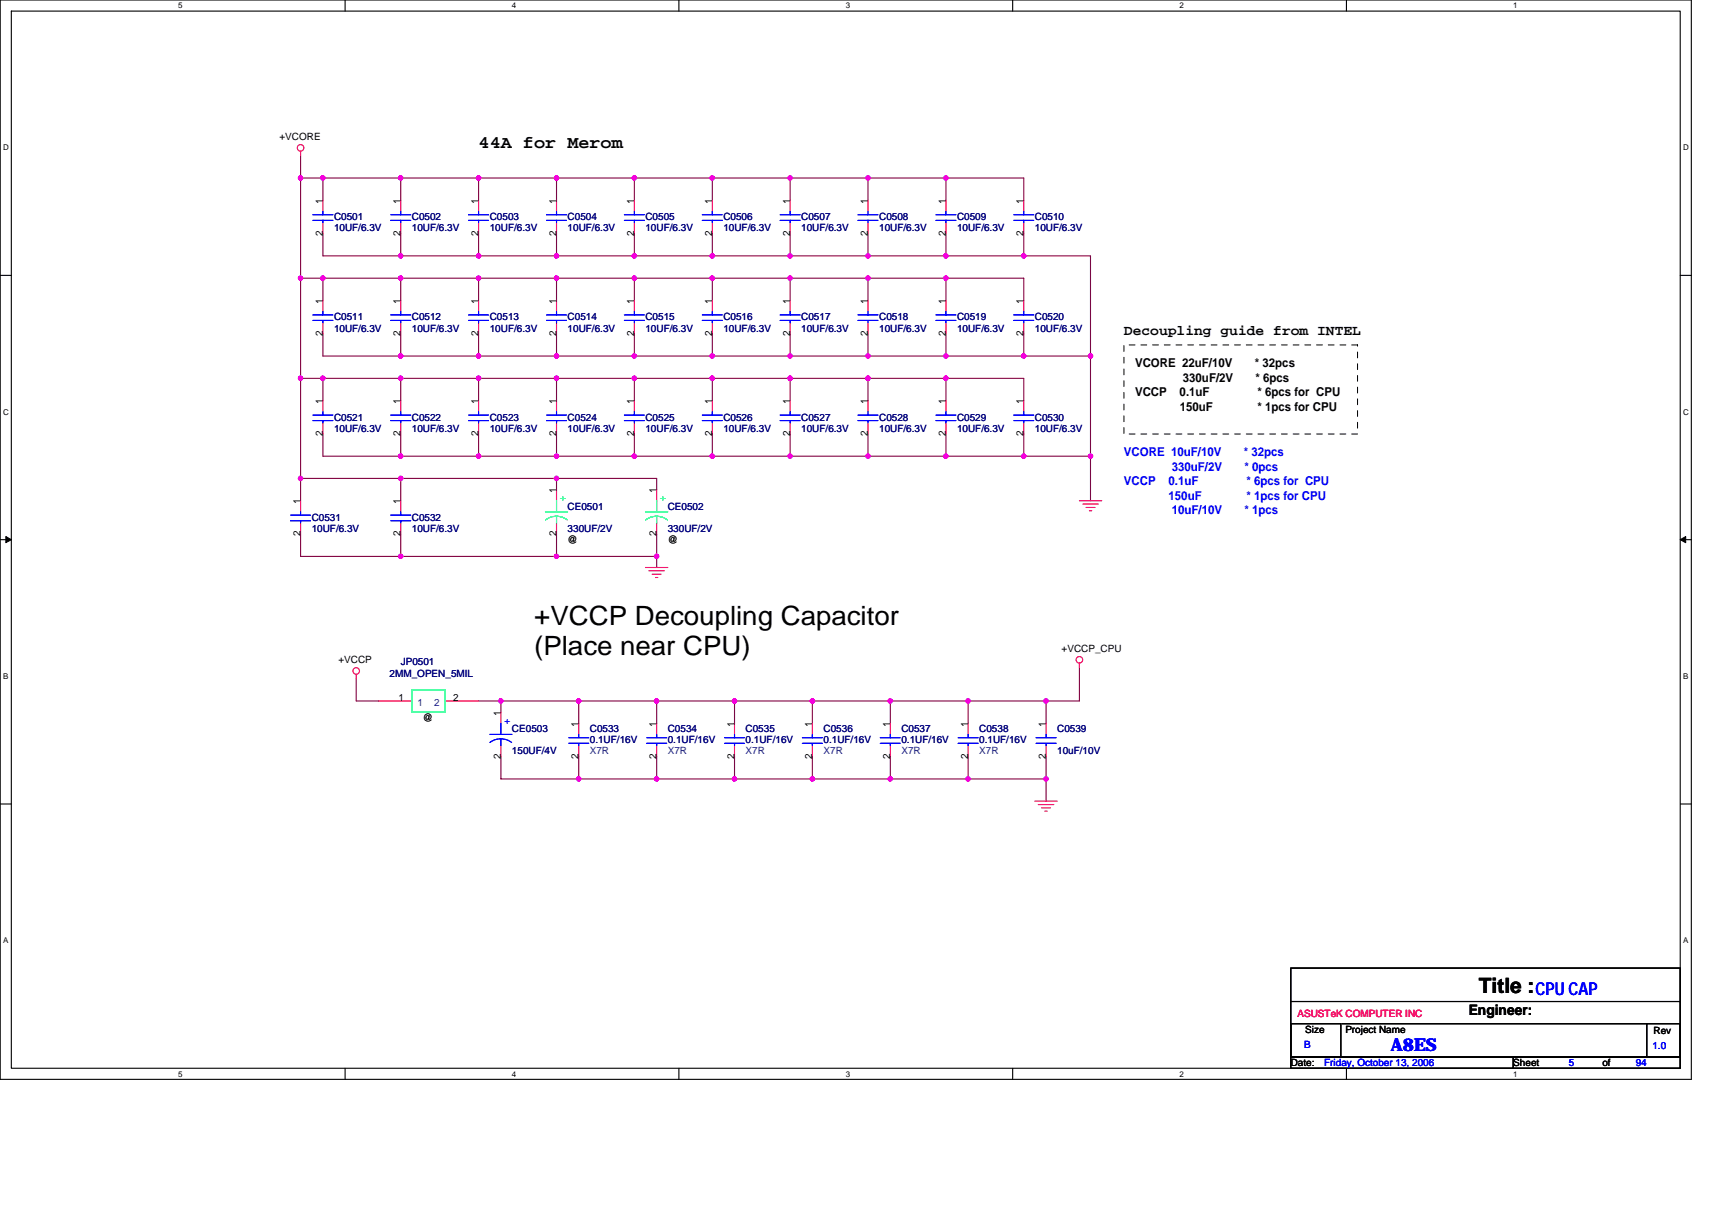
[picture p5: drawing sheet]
<svg xmlns="http://www.w3.org/2000/svg" width="297mm" height="210mm" viewBox="0 0 297 210" stroke-linecap="round" stroke-linejoin="round" font-family="sans-serif">
<path d="M0 0h293.5v187.2h-293.5zM2 1.9h289.5v183.4h-289.5z" fill="none" stroke="#000" stroke-width=".19"/>
<g fill="#fff">
<path d="M30.9 .2h.8v1.6h-.8z"/>
<path d="M30.9 185.5h.8v1.6h-.8z"/>
</g>
<path d="M59.9 0v1.9M59.9 185.3v1.9" fill="none" stroke="#000" stroke-width=".19"/>
<g fill="#fff">
<path d="M88.8 .2h.8v1.6h-.8z"/>
<path d="M88.8 185.5h.8v1.6h-.8z"/>
</g>
<path d="M117.8 0v1.9M117.8 185.3v1.9" fill="none" stroke="#000" stroke-width=".19"/>
<g fill="#fff">
<path d="M146.7 .2h.8v1.6h-.8z"/>
<path d="M146.7 185.5h.8v1.6h-.8z"/>
</g>
<path d="M175.7 0v1.9M175.7 185.3v1.9" fill="none" stroke="#000" stroke-width=".19"/>
<g fill="#fff">
<path d="M204.7 .2h.7v1.6h-.7z"/>
<path d="M204.7 185.5h.7v1.6h-.7z"/>
</g>
<path d="M233.6 0v1.9M233.6 185.3v1.9" fill="none" stroke="#000" stroke-width=".19"/>
<g fill="#fff">
<path d="M262.6 .2h.7v1.6h-.7z"/>
<path d="M262.6 185.5h.7v1.6h-.7z"/>
<path d="M.5 24.8h1v1.6h-1z"/>
<path d="M292 24.8h1v1.6h-1z"/>
<path d="M.5 70.7h1v1.5h-1z"/>
<path d="M292 70.7h1v1.5h-1z"/>
</g>
<path d="M0 47.8h2M291.5 47.8h2" fill="none" stroke="#000" stroke-width=".19"/>
<g fill="#fff">
<path d="M.5 116.5h.9v1.6h-.9z"/>
<path d="M292 116.5h.9v1.6h-.9z"/>
</g>
<path d="M0 93.6h2M291.5 93.6h2" fill="none" stroke="#000" stroke-width=".19"/>
<path d="M1 93.1l1 .5-1 .5zM291.5 93.6l1-.5v1z" fill="#000" stroke="#000" stroke-width=".17"/>
<g fill="#fff">
<path d="M.5 162.4h.9v1.5h-.9z"/>
<path d="M292 162.4h.9v1.5h-.9z"/>
</g>
<path d="M0 139.5h2M291.5 139.5h2M224 167.9h67.5v15.5h-67.5zM224 177.6h8.6v5.8h-8.6zM224 173.7h67.5M232.9 177.6h52.8M285.7 177.6h5.8v5.8h-5.8zM224 183.4h38.6v1.9h-38.6zM262.6 183.4h28.9v1.9h-28.9z" fill="none" stroke="#000" stroke-width=".19"/>
<g fill="none" stroke="#800040" stroke-width=".19">
<path d="M52.2 30.9h125.4v3.8M52.2 27v59.9M56 30.9v3.8M69.5 30.9v3.8M83 30.9v3.8M96.6 30.9v3.8M110.1 30.9v3.8M123.6 30.9v3.8M137.1 30.9v3.8M150.6 30.9v3.8M164.1 30.9v3.8M52.2 48.3h125.4v3.8"/>
<path d="M56 57.9v3.9h133.2M56 40.5v3.9h133.2v42.5M56 48.3v3.8M69.5 40.5v3.9M69.5 48.3v3.8M69.5 57.9v3.9M83 40.5v3.9M83 48.3v3.8M83 57.9v3.9M96.6 40.5v3.9M96.6 48.3v3.8M96.6 57.9v3.9"/>
<path d="M110.1 40.5v3.9M110.1 48.3v3.8M110.1 57.9v3.9M123.6 40.5v3.9M123.6 48.3v3.8M123.6 57.9v3.9M137.1 40.5v3.9M137.1 48.3v3.8M137.1 57.9v3.9M150.6 40.5v3.9M150.6 48.3v3.8M150.6 57.9v3.9"/>
<path d="M164.1 40.5v3.9M164.1 48.3v3.8M164.1 57.9v3.9M177.6 40.5v3.9M177.6 57.9v3.9M52.2 65.6h125.4v3.9M56 65.6v3.9M56 75.3v3.8h133.2M69.5 65.6v3.9M69.5 75.3v3.8M83 65.6v3.9M83 75.3v3.8"/>
<path d="M96.6 65.6v3.9M96.6 75.3v3.8M110.1 65.6v3.9M110.1 75.3v3.8M123.6 65.6v3.9M123.6 75.3v3.8M137.1 65.6v3.9M137.1 75.3v3.8M150.6 65.6v3.9M150.6 75.3v3.8M164.1 65.6v3.9M164.1 75.3v3.8"/>
<path d="M177.6 75.3v3.8M52.2 83h61.7v1.9M52.2 92.6v3.9h61.7M69.5 83v3.9M69.5 92.6v3.9M96.6 83v1.9M96.6 92.6v3.9M113.9 92.6v5.8M61.8 117.8v3.8h3.9M187.3 115.8v5.8h-104.3M86.9 131.3v3.8h94.6M86.9 121.6v1.9"/>
<path d="M100.4 121.6v3.9M100.4 131.3v3.8M113.9 121.6v3.9M113.9 131.3v3.8M127.4 121.6v3.9M127.4 131.3v3.8M140.9 121.6v3.9M140.9 131.3v3.8M154.5 121.6v3.9M154.5 131.3v3.8M168 121.6v3.9M168 131.3v3.8"/>
<path d="M181.5 121.6v3.9M181.5 131.3v7.7"/>
</g>
<g fill="#f0f" stroke="#f0f" stroke-width=".19">
<circle cx="69.5" cy="30.9" r=".38"/>
<circle cx="96.5" cy="30.9" r=".38"/>
<circle cx="113.9" cy="121.6" r=".38"/>
<circle cx="137.1" cy="61.8" r=".38"/>
<circle cx="69.5" cy="96.5" r=".38"/>
<circle cx="96.5" cy="96.5" r=".38"/>
<circle cx="110" cy="30.9" r=".38"/>
<circle cx="150.6" cy="48.2" r=".38"/>
<circle cx="164.1" cy="48.2" r=".38"/>
<circle cx="137.1" cy="30.9" r=".38"/>
<circle cx="96.5" cy="61.8" r=".38"/>
<circle cx="69.5" cy="61.8" r=".38"/>
<circle cx="83" cy="61.8" r=".38"/>
<circle cx="140.9" cy="135.1" r=".38"/>
<circle cx="154.5" cy="135.1" r=".38"/>
<circle cx="127.4" cy="135.1" r=".38"/>
<circle cx="177.6" cy="44.4" r=".38"/>
<circle cx="69.5" cy="48.2" r=".38"/>
<circle cx="83" cy="48.2" r=".38"/>
<circle cx="96.5" cy="65.6" r=".38"/>
<circle cx="189.2" cy="61.8" r=".38"/>
<circle cx="137.1" cy="48.2" r=".38"/>
<circle cx="164.1" cy="44.4" r=".38"/>
<circle cx="69.5" cy="44.4" r=".38"/>
<circle cx="110" cy="44.4" r=".38"/>
<circle cx="150.6" cy="61.8" r=".38"/>
<circle cx="164.1" cy="61.8" r=".38"/>
<circle cx="150.6" cy="79.1" r=".38"/>
<circle cx="164.1" cy="79.1" r=".38"/>
<circle cx="137.1" cy="65.6" r=".38"/>
<circle cx="110" cy="61.8" r=".38"/>
<circle cx="123.6" cy="61.8" r=".38"/>
<circle cx="181.5" cy="135.1" r=".38"/>
<circle cx="56" cy="65.6" r=".38"/>
<circle cx="52.1" cy="65.6" r=".38"/>
<circle cx="83" cy="30.9" r=".38"/>
<circle cx="127.4" cy="121.6" r=".38"/>
<circle cx="86.9" cy="121.6" r=".38"/>
<circle cx="56" cy="48.2" r=".38"/>
<circle cx="150.6" cy="30.9" r=".38"/>
<circle cx="52.1" cy="48.2" r=".38"/>
<circle cx="52.1" cy="83" r=".38"/>
<circle cx="150.6" cy="65.6" r=".38"/>
<circle cx="164.1" cy="65.6" r=".38"/>
<circle cx="52.1" cy="30.9" r=".38"/>
<circle cx="69.5" cy="83" r=".38"/>
<circle cx="96.5" cy="83" r=".38"/>
<circle cx="177.6" cy="79.1" r=".38"/>
<circle cx="137.1" cy="79.1" r=".38"/>
<circle cx="100.4" cy="135.1" r=".38"/>
<circle cx="113.9" cy="135.1" r=".38"/>
<circle cx="96.5" cy="44.4" r=".38"/>
<circle cx="83" cy="44.4" r=".38"/>
<circle cx="96.5" cy="79.1" r=".38"/>
<circle cx="154.5" cy="121.6" r=".38"/>
<circle cx="110" cy="65.6" r=".38"/>
<circle cx="123.6" cy="65.6" r=".38"/>
<circle cx="113.9" cy="96.5" r=".38"/>
<circle cx="69.5" cy="65.6" r=".38"/>
<circle cx="83" cy="65.6" r=".38"/>
<circle cx="164.1" cy="30.9" r=".38"/>
<circle cx="56" cy="30.9" r=".38"/>
<circle cx="110" cy="48.2" r=".38"/>
<circle cx="123.6" cy="48.2" r=".38"/>
<circle cx="96.5" cy="48.2" r=".38"/>
<circle cx="110" cy="79.1" r=".38"/>
<circle cx="123.6" cy="79.1" r=".38"/>
<circle cx="69.5" cy="79.1" r=".38"/>
<circle cx="83" cy="79.1" r=".38"/>
<circle cx="189.2" cy="79.1" r=".38"/>
<circle cx="150.6" cy="44.4" r=".38"/>
<circle cx="123.6" cy="30.9" r=".38"/>
<circle cx="137.1" cy="44.4" r=".38"/>
<circle cx="123.6" cy="44.4" r=".38"/>
<circle cx="168" cy="135.1" r=".38"/>
<circle cx="177.6" cy="61.8" r=".38"/>
<circle cx="140.9" cy="121.6" r=".38"/>
<circle cx="100.4" cy="121.6" r=".38"/>
<circle cx="168" cy="121.6" r=".38"/>
<circle cx="181.5" cy="121.6" r=".38"/>
</g>
<g fill="none" stroke="#f00" stroke-width=".19">
<path d="M52.2 26.2v.8M56 34.7v2M56 38.6v1.9M69.5 34.7v2M69.5 38.6v1.9M83 34.7v2M83 38.6v1.9M96.6 34.7v2M96.6 38.6v1.9M110.1 34.7v2M110.1 38.6v1.9M123.6 34.7v2"/>
<path d="M123.6 38.6v1.9M137.1 34.7v2M137.1 38.6v1.9M150.6 34.7v2M150.6 38.6v1.9M164.1 34.7v2M164.1 38.6v1.9M177.6 34.7v2M177.6 38.6v1.9M56 52.1v1.9M56 56v1.9M69.5 52.1v1.9"/>
<path d="M69.5 56v1.9M83 52.1v1.9M83 56v1.9M96.6 52.1v1.9M96.6 56v1.9M110.1 52.1v1.9M110.1 56v1.9M123.6 52.1v1.9M123.6 56v1.9M137.1 52.1v1.9M137.1 56v1.9M150.6 52.1v1.9"/>
<path d="M150.6 56v1.9M164.1 52.1v1.9M164.1 56v1.9M177.6 52.1v1.9M177.6 56v1.9M56 69.5v1.9M56 73.3v2M69.5 69.5v1.9M69.5 73.3v2M83 69.5v1.9M83 73.3v2M96.6 69.5v1.9"/>
<path d="M96.6 73.3v2M110.1 69.5v1.9M110.1 73.3v2M123.6 69.5v1.9M123.6 73.3v2M137.1 69.5v1.9M137.1 73.3v2M150.6 69.5v1.9M150.6 73.3v2M164.1 69.5v1.9M164.1 73.3v2M177.6 69.5v1.9"/>
<path d="M177.6 73.3v2M52.2 86.9v1.9M52.2 90.7v1.9M69.5 86.9v1.9M69.5 90.7v1.9M96.6 84.9v2M96.6 90.7v1.9M112 98.4h3.9M112.6 99h2.7M113.2 99.6h1.5M113.9 84.9v2M113.9 90.7v1.9"/>
<path d="M187.3 86.9h3.9M187.9 87.4h2.7M188.4 88h1.6M189 88.6h.4M61.8 117v.8M113.7 100.2h.4M187.3 115v.8M65.7 121.6h5.8M77.3 121.6h5.7M86.9 123.5v2M86.9 129.3v2M100.4 125.5v1.9"/>
<path d="M100.4 129.3v2M113.9 125.5v1.9M113.9 129.3v2M127.4 125.5v1.9M127.4 129.3v2M140.9 125.5v1.9M140.9 129.3v2M154.5 125.5v1.9M154.5 129.3v2M168 125.5v1.9M168 129.3v2M179.6 139h3.8"/>
<path d="M180.1 139.6h2.7M181.5 125.5v1.9M181.5 129.3v2M180.7 140.1h1.6M181.3 140.7h.4"/>
<circle cx="52.2" cy="25.7" r=".57"/>
<circle cx="61.8" cy="116.4" r=".57"/>
<circle cx="187.3" cy="114.5" r=".57"/>
</g>
<path d="M195 59.8h40.5v15.5h-40.5z" fill="none" stroke="#000" stroke-width=".17" stroke-dasharray="1 1 1 1 1 1 1 1"/>
<g fill="none" stroke="#00f" stroke-width=".19">
<path d="M54.3 37.3h3.5M54.3 38.2h3.5M56 36.7v.6M56 38.2v.4M67.8 37.3h3.5M67.8 38.2h3.5M69.5 36.7v.6M69.5 38.2v.4M81.3 37.3h3.5M81.3 38.2h3.5M83 36.7v.6M83 38.2v.4"/>
<path d="M94.8 37.3h3.5M94.8 38.2h3.5M96.6 36.7v.6M96.6 38.2v.4M108.3 37.3h3.5M108.3 38.2h3.5M110.1 36.7v.6M110.1 38.2v.4M121.9 37.3h3.4M121.9 38.2h3.4M123.6 36.7v.6M123.6 38.2v.4"/>
<path d="M135.4 37.3h3.4M135.4 38.2h3.4M137.1 36.7v.6M137.1 38.2v.4M148.9 37.3h3.4M148.9 38.2h3.4M150.6 36.7v.6M150.6 38.2v.4M162.4 37.3h3.5M162.4 38.2h3.5M164.1 36.7v.6M164.1 38.2v.4"/>
<path d="M175.9 37.3h3.5M175.9 38.2h3.5M177.6 36.7v.6M177.6 38.2v.4M54.3 54.6h3.5M54.3 55.6h3.5M56 54v.6M56 55.6v.4M67.8 54.6h3.5M67.8 55.6h3.5M69.5 54v.6M69.5 55.6v.4"/>
<path d="M81.3 54.6h3.5M81.3 55.6h3.5M83 54v.6M83 55.6v.4M94.8 54.6h3.5M94.8 55.6h3.5M96.6 54v.6M96.6 55.6v.4M108.3 54.6h3.5M108.3 55.6h3.5M110.1 54v.6M110.1 55.6v.4"/>
<path d="M121.9 54.6h3.4M121.9 55.6h3.4M123.6 54v.6M123.6 55.6v.4M135.4 54.6h3.4M135.4 55.6h3.4M137.1 54v.6M137.1 55.6v.4M148.9 54.6h3.4M148.9 55.6h3.4M150.6 54v.6M150.6 55.6v.4"/>
<path d="M162.4 54.6h3.5M162.4 55.6h3.5M164.1 54v.6M164.1 55.6v.4M175.9 54.6h3.5M175.9 55.6h3.5M177.6 54v.6M177.6 55.6v.4M54.3 72h3.5M54.3 73h3.5M56 71.4v.6M56 73v.3"/>
<path d="M67.8 72h3.5M67.8 73h3.5M69.5 71.4v.6M69.5 73v.3M81.3 72h3.5M81.3 73h3.5M83 71.4v.6M83 73v.3M94.8 72h3.5M94.8 73h3.5M96.6 71.4v.6M96.6 73v.3"/>
<path d="M108.3 72h3.5M108.3 73h3.5M110.1 71.4v.6M110.1 73v.3M121.9 72h3.4M121.9 73h3.4M123.6 71.4v.6M123.6 73v.3M135.4 72h3.4M135.4 73h3.4M137.1 71.4v.6M137.1 73v.3"/>
<path d="M148.9 72h3.4M148.9 73h3.4M150.6 71.4v.6M150.6 73v.3M162.4 72h3.5M162.4 73h3.5M164.1 71.4v.6M164.1 73v.3M175.9 72h3.5M175.9 73h3.5M177.6 71.4v.6M177.6 73v.3"/>
<path d="M50.4 89.4h3.5M50.4 90.3h3.5M52.2 88.8v.6M52.2 90.3v.4M67.8 89.4h3.5M67.8 90.3h3.5M69.5 88.8v.6M69.5 90.3v.4M85 127.4h3.8M85 128.8a3.1 3.1 0 0 1 3.8 0M86.9 125.5v1.9M86.9 128.2v1.1"/>
<path d="M98.7 128h3.4M98.7 128.9h3.4M100.4 127.4v.6M100.4 128.9v.4M112.2 128h3.5M112.2 128.9h3.5M113.9 127.4v.6M113.9 128.9v.4M125.7 128h3.5M125.7 128.9h3.5M127.4 127.4v.6M127.4 128.9v.4"/>
<path d="M139.2 128h3.5M139.2 128.9h3.5M140.9 127.4v.6M140.9 128.9v.4M152.7 128h3.5M152.7 128.9h3.5M154.5 127.4v.6M154.5 128.9v.4M166.2 128h3.5M166.2 128.9h3.5M168 127.4v.6M168 128.9v.4"/>
<path d="M179.8 128h3.4M179.8 128.9h3.4M181.5 127.4v.6M181.5 128.9v.4"/>
</g>
<path d="M94.6 88.8h3.9M96.5 89.6l1.2 .2 .7 .4M96.5 89.6l-1.1 .2-.7 .4M96.6 86.9v1.9M96.6 89.6v1.1M112 88.8h3.9M112 90.2a3.1 3.1 0 0 1 3.8 0M113.9 86.9v1.9M113.9 89.6v1.1M71.5 119.7h5.8v3.8h-5.8z" fill="none" stroke="#00ff80" stroke-width=".19"/>
<g font-size="4.6">
<text x="92.7" y="108.4">+VCCP Decoupling Capacitor</text>
<text x="92.7" y="113.7">(Place near CPU)</text>
</g>
<text font-size="3.7" x="256.6" y="172.3">Title :</text>
<text font-size="3.1" x="83" y="25.7">44A for Merom</text>
<g font-size="3.1" fill="#00f">
<text x="266.4" y="172.7">CPU CAP</text>
<text x="241.3" y="182.4">A8ES</text>
</g>
<g font-size="2.5">
<text x="195" y="58.1">Decoupling guide from INTEL</text>
<text x="254.8" y="176">Engineer:</text>
</g>
<g font-size="2.1">
<text x="196.9" y="63.7">VCORE 22uF/10V</text>
<text x="217.7" y="63.7">* 32pcs</text>
<text x="196.9" y="68.7">VCCP</text>
<text x="204.7" y="68.7">0.1uF</text>
<text x="204.7" y="71.2">150uF</text>
<text x="205.2" y="66.2">330uF/2V</text>
<text x="217.8" y="66.2">* 6pcs</text>
<text x="218.2" y="68.7">* 6pcs for CPU</text>
<text x="218.2" y="71.2">* 1pcs for CPU</text>
</g>
<g font-size="2.1" fill="#00f">
<text x="195" y="79.2">VCORE 10uF/10V</text>
<text x="203.3" y="81.7">330uF/2V</text>
<text x="215.8" y="79.2">* 32pcs</text>
<text x="215.9" y="81.7">* 0pcs</text>
<text x="195" y="84.2">VCCP</text>
<text x="202.7" y="84.2">0.1uF</text>
<text x="202.8" y="86.7">150uF</text>
<text x="203.3" y="89.2">10uF/10V</text>
<text x="215.9" y="89.2">* 1pcs</text>
<text x="216.2" y="84.2">* 6pcs for CPU</text>
<text x="216.3" y="86.7">* 1pcs for CPU</text>
</g>
<g font-size="1.7">
<text x="48.5" y="24.3">+VCORE</text>
<text x="56" y="35.3" transform="rotate(-90 56 35.3)">1</text>
<text x="69.5" y="35.3" transform="rotate(-90 69.5 35.3)">1</text>
<text x="83" y="35.3" transform="rotate(-90 83 35.3)">1</text>
<text x="96.5" y="35.3" transform="rotate(-90 96.5 35.3)">1</text>
<text x="110" y="35.3" transform="rotate(-90 110 35.3)">1</text>
<text x="123.6" y="35.3" transform="rotate(-90 123.6 35.3)">1</text>
<text x="137.1" y="35.3" transform="rotate(-90 137.1 35.3)">1</text>
<text x="150.6" y="35.3" transform="rotate(-90 150.6 35.3)">1</text>
<text x="164.1" y="35.3" transform="rotate(-90 164.1 35.3)">1</text>
<text x="177.6" y="35.3" transform="rotate(-90 177.6 35.3)">1</text>
<text x="56" y="40.9" transform="rotate(-90 56 40.9)">2</text>
<text x="69.5" y="40.9" transform="rotate(-90 69.5 40.9)">2</text>
<text x="83" y="40.9" transform="rotate(-90 83 40.9)">2</text>
<text x="96.5" y="40.9" transform="rotate(-90 96.5 40.9)">2</text>
<text x="110" y="40.9" transform="rotate(-90 110 40.9)">2</text>
<text x="123.6" y="40.9" transform="rotate(-90 123.6 40.9)">2</text>
<text x="137.1" y="40.9" transform="rotate(-90 137.1 40.9)">2</text>
<text x="150.6" y="40.9" transform="rotate(-90 150.6 40.9)">2</text>
<text x="164.1" y="40.9" transform="rotate(-90 164.1 40.9)">2</text>
<text x="177.6" y="40.9" transform="rotate(-90 177.6 40.9)">2</text>
<text x="56" y="52.7" transform="rotate(-90 56 52.7)">1</text>
<text x="69.5" y="52.7" transform="rotate(-90 69.5 52.7)">1</text>
<text x="83" y="52.7" transform="rotate(-90 83 52.7)">1</text>
<text x="96.5" y="52.7" transform="rotate(-90 96.5 52.7)">1</text>
<text x="110" y="52.7" transform="rotate(-90 110 52.7)">1</text>
<text x="123.6" y="52.7" transform="rotate(-90 123.6 52.7)">1</text>
<text x="137.1" y="52.7" transform="rotate(-90 137.1 52.7)">1</text>
<text x="150.6" y="52.7" transform="rotate(-90 150.6 52.7)">1</text>
<text x="164.1" y="52.7" transform="rotate(-90 164.1 52.7)">1</text>
<text x="177.6" y="52.7" transform="rotate(-90 177.6 52.7)">1</text>
<text x="56" y="58.3" transform="rotate(-90 56 58.3)">2</text>
<text x="69.5" y="58.3" transform="rotate(-90 69.5 58.3)">2</text>
<text x="83" y="58.3" transform="rotate(-90 83 58.3)">2</text>
<text x="96.5" y="58.3" transform="rotate(-90 96.5 58.3)">2</text>
<text x="110" y="58.3" transform="rotate(-90 110 58.3)">2</text>
<text x="123.6" y="58.3" transform="rotate(-90 123.6 58.3)">2</text>
<text x="137.1" y="58.3" transform="rotate(-90 137.1 58.3)">2</text>
<text x="150.6" y="58.3" transform="rotate(-90 150.6 58.3)">2</text>
<text x="164.1" y="58.3" transform="rotate(-90 164.1 58.3)">2</text>
<text x="177.6" y="58.3" transform="rotate(-90 177.6 58.3)">2</text>
<text x="56" y="70.1" transform="rotate(-90 56 70.1)">1</text>
<text x="69.5" y="70.1" transform="rotate(-90 69.5 70.1)">1</text>
<text x="83" y="70.1" transform="rotate(-90 83 70.1)">1</text>
<text x="96.5" y="70.1" transform="rotate(-90 96.5 70.1)">1</text>
<text x="110" y="70.1" transform="rotate(-90 110 70.1)">1</text>
<text x="123.6" y="70.1" transform="rotate(-90 123.6 70.1)">1</text>
<text x="137.1" y="70.1" transform="rotate(-90 137.1 70.1)">1</text>
<text x="150.6" y="70.1" transform="rotate(-90 150.6 70.1)">1</text>
<text x="164.1" y="70.1" transform="rotate(-90 164.1 70.1)">1</text>
<text x="177.6" y="70.1" transform="rotate(-90 177.6 70.1)">1</text>
<text x="56" y="75.6" transform="rotate(-90 56 75.6)">2</text>
<text x="69.5" y="75.6" transform="rotate(-90 69.5 75.6)">2</text>
<text x="83" y="75.6" transform="rotate(-90 83 75.6)">2</text>
<text x="96.5" y="75.6" transform="rotate(-90 96.5 75.6)">2</text>
<text x="110" y="75.6" transform="rotate(-90 110 75.6)">2</text>
<text x="123.6" y="75.6" transform="rotate(-90 123.6 75.6)">2</text>
<text x="137.1" y="75.6" transform="rotate(-90 137.1 75.6)">2</text>
<text x="150.6" y="75.6" transform="rotate(-90 150.6 75.6)">2</text>
<text x="164.1" y="75.6" transform="rotate(-90 164.1 75.6)">2</text>
<text x="177.6" y="75.6" transform="rotate(-90 177.6 75.6)">2</text>
<text x="52.1" y="87.4" transform="rotate(-90 52.1 87.4)">1</text>
<text x="69.5" y="87.4" transform="rotate(-90 69.5 87.4)">1</text>
<text x="96.5" y="85.5" transform="rotate(-90 96.5 85.5)">1</text>
<text x="113.9" y="85.5" transform="rotate(-90 113.9 85.5)">1</text>
<text x="52.1" y="93" transform="rotate(-90 52.1 93)">2</text>
<text x="69.5" y="93" transform="rotate(-90 69.5 93)">2</text>
<text x="96.5" y="93" transform="rotate(-90 96.5 93)">2</text>
<text x="98.5" y="94.2">@</text>
<text x="113.9" y="93" transform="rotate(-90 113.9 93)">2</text>
<text x="115.9" y="94.2">@</text>
<text x="184.2" y="113.1">+VCCP_CPU</text>
<text x="58.7" y="115">+VCCP</text>
<text x="69.1" y="121.6">1</text>
<text x="73.4" y="125.1">@</text>
<text x="78.6" y="121.6">2</text>
<text x="86.9" y="124.1" transform="rotate(-90 86.9 124.1)">1</text>
<text x="86.9" y="131.6" transform="rotate(-90 86.9 131.6)">2</text>
<text x="100.4" y="131.6" transform="rotate(-90 100.4 131.6)">2</text>
<text x="100.4" y="126" transform="rotate(-90 100.4 126)">1</text>
<text x="113.9" y="131.6" transform="rotate(-90 113.9 131.6)">2</text>
<text x="113.9" y="126" transform="rotate(-90 113.9 126)">1</text>
<text x="127.4" y="131.6" transform="rotate(-90 127.4 131.6)">2</text>
<text x="127.4" y="126" transform="rotate(-90 127.4 126)">1</text>
<text x="140.9" y="131.6" transform="rotate(-90 140.9 131.6)">2</text>
<text x="140.9" y="126" transform="rotate(-90 140.9 126)">1</text>
<text x="154.4" y="131.6" transform="rotate(-90 154.4 131.6)">2</text>
<text x="154.4" y="126" transform="rotate(-90 154.4 126)">1</text>
<text x="168" y="131.6" transform="rotate(-90 168 131.6)">2</text>
<text x="168" y="126" transform="rotate(-90 168 126)">1</text>
<text x="181.5" y="131.6" transform="rotate(-90 181.5 131.6)">2</text>
<text x="181.5" y="126" transform="rotate(-90 181.5 126)">1</text>
<text x="226.5" y="179.1">Size</text>
<text x="233.4" y="179.1">Project Name</text>
<text x="286.9" y="179.3">Rev</text>
<text x="224" y="184.9">Date:</text>
<text x="262.6" y="184.9">Sheet</text>
<text x="278" y="184.9">of</text>
</g>
<g font-size="1.7" fill="#000080">
<text x="58" y="38.2">C0501</text>
<text x="58" y="40.2">10UF/6.3V</text>
<text x="71.5" y="38.2">C0502</text>
<text x="71.5" y="40.2">10UF/6.3V</text>
<text x="85" y="38.2">C0503</text>
<text x="85" y="40.2">10UF/6.3V</text>
<text x="98.5" y="38.2">C0504</text>
<text x="98.5" y="40.2">10UF/6.3V</text>
<text x="112" y="38.2">C0505</text>
<text x="112" y="40.2">10UF/6.3V</text>
<text x="125.5" y="38.2">C0506</text>
<text x="125.5" y="40.2">10UF/6.3V</text>
<text x="139" y="38.2">C0507</text>
<text x="139" y="40.2">10UF/6.3V</text>
<text x="152.5" y="38.2">C0508</text>
<text x="152.5" y="40.2">10UF/6.3V</text>
<text x="166" y="38.2">C0509</text>
<text x="166" y="40.2">10UF/6.3V</text>
<text x="179.6" y="38.2">C0510</text>
<text x="179.6" y="40.2">10UF/6.3V</text>
<text x="58" y="55.6">C0511</text>
<text x="58" y="57.5">10UF/6.3V</text>
<text x="71.5" y="55.6">C0512</text>
<text x="71.5" y="57.5">10UF/6.3V</text>
<text x="85" y="55.6">C0513</text>
<text x="85" y="57.5">10UF/6.3V</text>
<text x="98.5" y="55.6">C0514</text>
<text x="98.5" y="57.5">10UF/6.3V</text>
<text x="112" y="55.6">C0515</text>
<text x="112" y="57.5">10UF/6.3V</text>
<text x="125.5" y="55.6">C0516</text>
<text x="125.5" y="57.5">10UF/6.3V</text>
<text x="139" y="55.6">C0517</text>
<text x="139" y="57.5">10UF/6.3V</text>
<text x="152.5" y="55.6">C0518</text>
<text x="152.5" y="57.5">10UF/6.3V</text>
<text x="166" y="55.6">C0519</text>
<text x="166" y="57.5">10UF/6.3V</text>
<text x="179.6" y="55.6">C0520</text>
<text x="179.6" y="57.5">10UF/6.3V</text>
<text x="58" y="73">C0521</text>
<text x="58" y="74.9">10UF/6.3V</text>
<text x="71.5" y="73">C0522</text>
<text x="71.5" y="74.9">10UF/6.3V</text>
<text x="85" y="73">C0523</text>
<text x="85" y="74.9">10UF/6.3V</text>
<text x="98.5" y="73">C0524</text>
<text x="98.5" y="74.9">10UF/6.3V</text>
<text x="112" y="73">C0525</text>
<text x="112" y="74.9">10UF/6.3V</text>
<text x="125.5" y="73">C0526</text>
<text x="125.5" y="74.9">10UF/6.3V</text>
<text x="139" y="73">C0527</text>
<text x="139" y="74.9">10UF/6.3V</text>
<text x="152.5" y="73">C0528</text>
<text x="152.5" y="74.9">10UF/6.3V</text>
<text x="166" y="73">C0529</text>
<text x="166" y="74.9">10UF/6.3V</text>
<text x="179.6" y="73">C0530</text>
<text x="179.6" y="74.9">10UF/6.3V</text>
<text x="98.5" y="88.4">CE0501</text>
<text x="115.9" y="88.4">CE0502</text>
<text x="54.1" y="90.3">C0531</text>
<text x="54.1" y="92.3">10UF/6.3V</text>
<text x="71.5" y="90.3">C0532</text>
<text x="71.5" y="92.3">10UF/6.3V</text>
<text x="98.5" y="92.3">330UF/2V</text>
<text x="115.9" y="92.3">330UF/2V</text>
<text x="67.6" y="117.4">2MM_OPEN_5MIL</text>
<text x="69.5" y="115.4">JP0501</text>
<text x="88.8" y="127">CE0503</text>
<text x="88.8" y="130.9">150UF/4V</text>
<text x="102.3" y="127">C0533</text>
<text x="102.3" y="128.9">0.1UF/16V</text>
<text x="115.9" y="127">C0534</text>
<text x="115.9" y="128.9">0.1UF/16V</text>
<text x="129.4" y="127">C0535</text>
<text x="129.4" y="128.9">0.1UF/16V</text>
<text x="142.9" y="127">C0536</text>
<text x="142.9" y="128.9">0.1UF/16V</text>
<text x="156.4" y="127">C0537</text>
<text x="156.4" y="128.9">0.1UF/16V</text>
<text x="169.9" y="127">C0538</text>
<text x="169.9" y="128.9">0.1UF/16V</text>
<text x="183.4" y="127">C0539</text>
<text x="183.4" y="130.9">10uF/10V</text>
</g>
<g font-size="1.7" fill="#00ff80">
<text x="97.1" y="86.9">+</text>
<text x="114.5" y="86.9">+</text>
</g>
<g font-size="1.7" fill="#004080">
<text x="72.4" y="122.4">1</text>
<text x="75.3" y="122.4">2</text>
<text x="102.3" y="130.9">X7R</text>
<text x="115.9" y="130.9">X7R</text>
<text x="129.4" y="130.9">X7R</text>
<text x="142.9" y="130.9">X7R</text>
<text x="156.4" y="130.9">X7R</text>
<text x="169.9" y="130.9">X7R</text>
</g>
<g font-size="1.7" fill="#00f">
<text x="87.5" y="125.5">+</text>
<text x="226.3" y="181.8">B</text>
<text x="229.8" y="184.9">Friday, October 13, 2006</text>
<text x="272.2" y="184.9">5</text>
<text x="283.8" y="184.9">94</text>
<text x="286.7" y="182">1.0</text>
</g>
<text font-size="1.7" fill="#f00" x="225.1" y="176.4">ASUSTeK COMPUTER INC</text>
<g font-size="1.4">
<text x="30.9" y="1.5">5</text>
<text x="88.8" y="1.5">4</text>
<text x="146.7" y="1.5">3</text>
<text x="204.7" y="1.5">2</text>
<text x="262.6" y="1.5">1</text>
<text x=".5" y="26.1">D</text>
<text x="292" y="26.1">D</text>
<text x=".5" y="71.9">C</text>
<text x="292" y="71.9">C</text>
<text x=".5" y="117.8">B</text>
<text x="292" y="117.8">B</text>
<text x=".5" y="163.6">A</text>
<text x="292" y="163.6">A</text>
<text x="30.9" y="186.8">5</text>
<text x="88.8" y="186.8">4</text>
<text x="146.7" y="186.8">3</text>
<text x="204.7" y="186.8">2</text>
<text x="262.6" y="186.8">1</text>
</g>
</svg>
